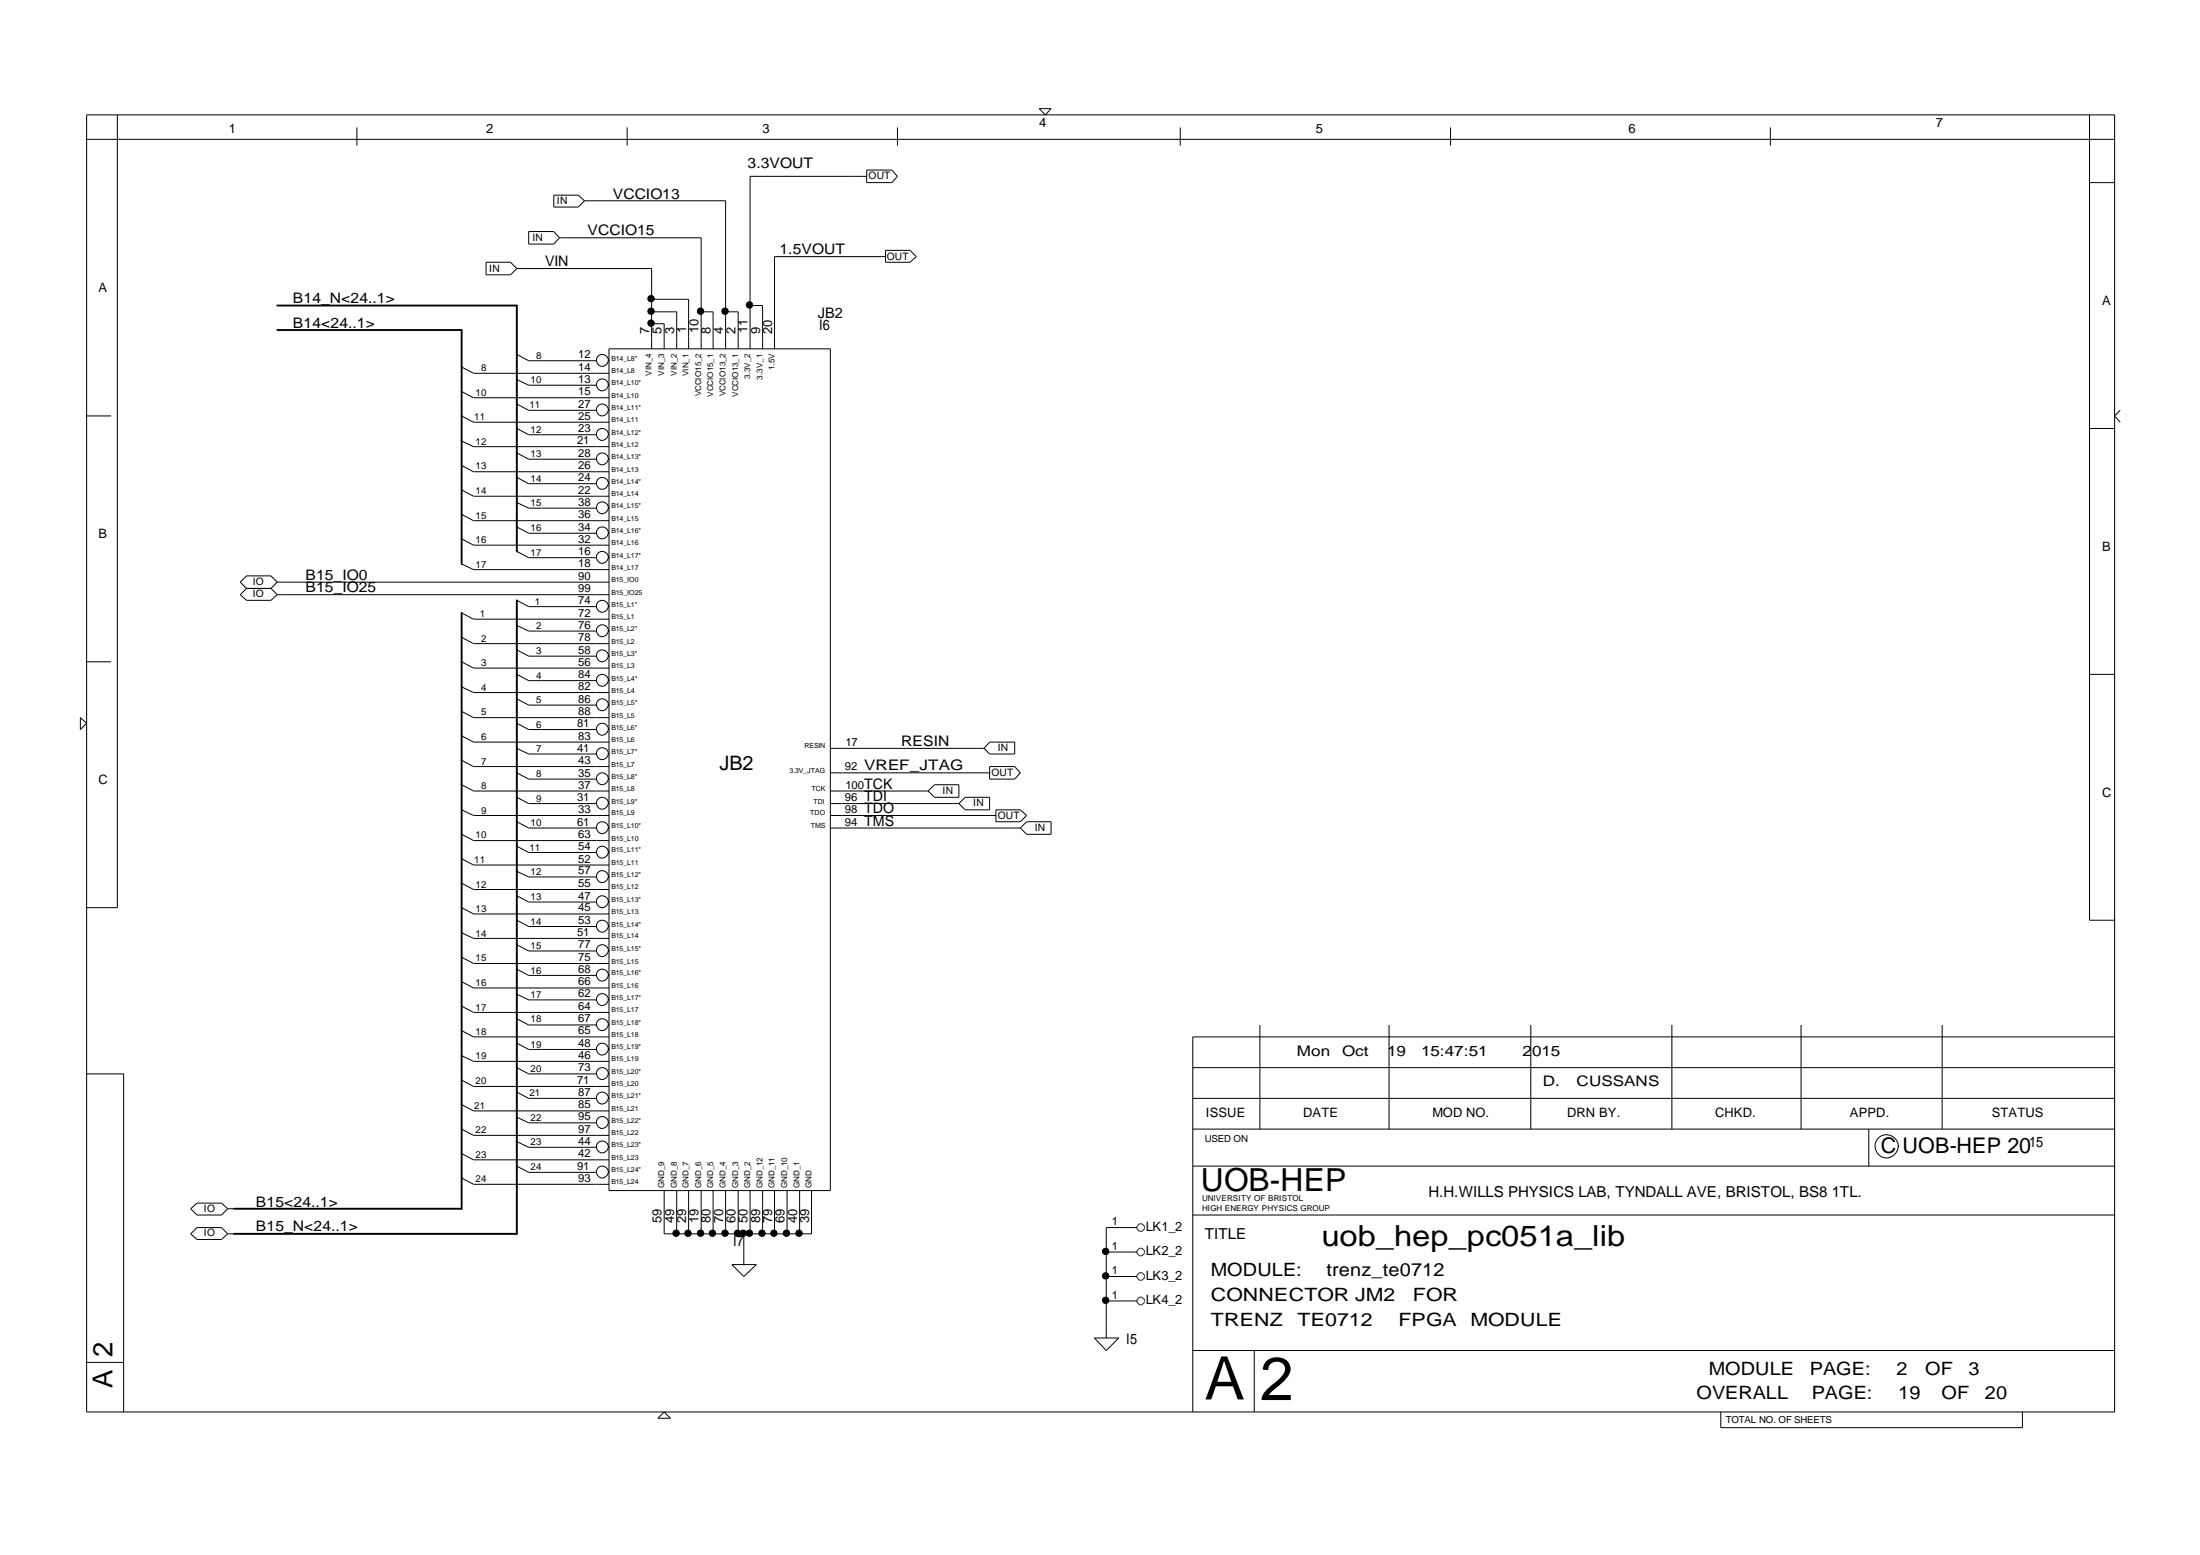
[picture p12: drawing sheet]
<svg xmlns="http://www.w3.org/2000/svg" width="297mm" height="210mm" viewBox="0 0 297 210" stroke-linecap="round" stroke-linejoin="round" font-family="sans-serif">
<g fill="none" stroke="#000" stroke-width=".14">
<path d="M11.7 15.5h273.8v175.1h-273.8zM11.7 18.8h273.8M15.8 15.5v107h-4.1M48.2 17.2v2.5M84.7 17.2v2.5M121.2 17.2v2.5M140.3 14.7h1.6l-.7 .8zM159.4 17.2v2.5M195.8 17.2v2.5M239 17.2v2.5M282.1 15.5v108.7h3.4M65.6 35.4h3.3l.9 .8-.9 .9h-3.3z"/>
<path d="M69.8 36.2h18.2v10.9M71.4 31.3h3.4l.7 .8-.7 .8h-3.4zM74.8 26.3h3.3l.8 .8-.8 .9h-3.3zM75.5 32.1h19.2v15M78.9 27.1h19.1v20M117 23.8h-15.7v23.3M117 23h3.4l.8 .8-.8 .9h-3.4zM119.6 34.6h-15v12.5M119.6 33.8h3.3l.8 .8-.8 .8h-3.3zM282.1 24.7h3.4M11.7 56.1h3.3M62.3 49.5l1.6 .9h18.3"/>
<path d="M62.3 52.8l1.6 .9h18.3M62.3 56.1l1.6 .9h18.3M62.3 59.5l1.6 .8h18.3M69.8 47.8l1.6 .9h9.1M69.8 51.2l1.6 .8h9.1M69.8 57.8l1.6 .9h9.1M69.8 54.5l1.6 .9h9.1M82.1 48.6a.8 .8 0 0 1-1 .8 .8 .8 0 0 1-.3-1.3 .8 .8 0 0 1 1.3 .2l.1 .4M82.1 51.9a.8 .8 0 0 1-1 .8 .8 .8 0 0 1-.3-1.3 .8 .8 0 0 1 1.3 .2l.1 .4M82.1 55.3a.8 .8 0 0 1-1 .8 .8 .8 0 0 1-.3-1.3 .8 .8 0 0 1 1.3 .2l.1 .4M82.1 58.6a.8 .8 0 0 1-1 .8 .8 .8 0 0 1-.3-1.3 .8 .8 0 0 1 1.3 .2l.1 .4M82.2 47.1h29.9v113.6h-29.9z"/>
<path d="M88 40.4h5v6.7M88 42.1h3.4v5M88 43.7h1.7v3.4M94.7 42.1h1.6v5M98 42.1h1.7v5M101.3 41.2h1.7v5.9M282.1 57.8h3.4M286.3 55.4l-.8 .7 .8 .9M33.3 79.4h3.3M33.3 79.4l-.9 .9 .9 .7h3.3l.8-.7M36.6 79.4l.8 .9M37.4 78.6h44.8"/>
<path d="M37.4 78.6l-.8-.9h-3.3l-.9 .9 .9 .8M37.4 78.6l-.8 .8M62.3 62.8l1.6 .9h18.3M62.3 66.1l1.6 .9h18.3M62.3 69.4l1.6 .9h18.3M62.3 72.7l1.6 .9h18.3M62.3 76.1l1.6 .8h18.3M69.8 67.8l1.6 .8h9.1M69.8 64.4l1.6 .9h9.1M69.8 61.1l1.6 .9h9.1M69.8 71.1l1.6 .9h9.1M69.8 74.4l1.6 .9h9.1"/>
<path d="M82.1 61.9a.8 .8 0 0 1-1 .8 .8 .8 0 0 1-.3-1.3 .8 .8 0 0 1 1.3 .2l.1 .4M82.1 65.2a.8 .8 0 0 1-1 .8 .8 .8 0 0 1-.3-1.3 .8 .8 0 0 1 1.3 .2l.1 .4M82.1 68.5a.8 .8 0 0 1-1 .8 .8 .8 0 0 1-.3-1.3 .8 .8 0 0 1 1.3 .2l.1 .4M82.1 71.9a.8 .8 0 0 1-1 .8 .8 .8 0 0 1-.3-1.3 .8 .8 0 0 1 1.3 .2l.1 .4M82.1 75.2a.8 .8 0 0 1-1 .8 .8 .8 0 0 1-.3-1.3 .8 .8 0 0 1 1.3 .2l.1 .4M10.8 96.9l.9 .7-.9 .9zM11.7 89.3h3.3M37.4 80.3h44.8M62.3 82.7l1.6 .9h18.3M62.3 86l1.6 .9h18.3M62.3 89.3l1.6 .9h18.3M62.3 92.7l1.6 .8h18.3"/>
<path d="M62.3 96l1.6 .9h18.3M62.3 99.3l1.6 .9h18.3M69.8 84.4l1.6 .8h9.1M69.8 81l1.6 .9h9.1M69.8 87.7l1.6 .9h9.1M69.8 91l1.6 .9h9.1M69.8 94.3l1.6 .9h9.1M69.8 97.6l1.6 .9h9.1M82.1 81.8a.8 .8 0 0 1-1 .8 .8 .8 0 0 1-.3-1.3 .8 .8 0 0 1 1.3 .2l.1 .4M82.1 85.1a.8 .8 0 0 1-1 .8 .8 .8 0 0 1-.3-1.3 .8 .8 0 0 1 1.3 .2l.1 .4M82.1 88.5a.8 .8 0 0 1-1 .8 .8 .8 0 0 1-.3-1.3 .8 .8 0 0 1 1.3 .2l.1 .4M82.1 91.8a.8 .8 0 0 1-1 .8 .8 .8 0 0 1-.3-1.3 .8 .8 0 0 1 1.3 .2l.1 .4"/>
<path d="M82.1 95.1a.8 .8 0 0 1-1 .8 .8 .8 0 0 1-.3-1.3 .8 .8 0 0 1 1.3 .2l.1 .4M82.1 98.4a.8 .8 0 0 1-1 .8 .8 .8 0 0 1-.3-1.3 .8 .8 0 0 1 1.3 .2l.1 .4M282.1 91h3.4M62.3 102.6l1.6 .9h18.3M62.3 105.9l1.6 .9h18.3M62.3 109.3l1.6 .8h18.3M62.3 112.6l1.6 .9h18.3M62.3 115.9l1.6 .9h18.3M62.3 119.2l1.6 .9h18.3M69.8 101l1.6 .8h9.1M69.8 104.3l1.6 .9h9.1M69.8 107.6l1.6 .9h9.1"/>
<path d="M69.8 110.9l1.6 .9h9.1M69.8 117.6l1.6 .8h9.1M69.8 114.2l1.6 .9h9.1M82.1 101.7a.8 .8 0 0 1-1 .8 .8 .8 0 0 1-.3-1.3 .8 .8 0 0 1 1.3 .2l.1 .4M82.1 105.1a.8 .8 0 0 1-1 .8 .8 .8 0 0 1-.3-1.3 .8 .8 0 0 1 1.3 .2l.1 .4M82.1 108.4a.8 .8 0 0 1-1 .8 .8 .8 0 0 1-.3-1.3 .8 .8 0 0 1 1.3 .2l.1 .4M82.1 111.7a.8 .8 0 0 1-1 .8 .8 .8 0 0 1-.3-1.3 .8 .8 0 0 1 1.3 .2l.1 .4M82.1 115a.8 .8 0 0 1-1 .8 .8 .8 0 0 1-.3-1.3 .8 .8 0 0 1 1.3 .2l.1 .4M82.1 118.3a.8 .8 0 0 1-1 .8 .8 .8 0 0 1-.3-1.3 .8 .8 0 0 1 1.3 .2l.1 .4M112.1 108.5h17.4M112.1 111.8h25.7M112.1 104.3h21.5"/>
<path d="M112.1 106.8h13.2M112.1 110.1h22.4M112.1 101h20.8M126.2 105.9h3.3v1.7h-3.3l-.9-.8zM129.5 108.5l.8-.9h3.3v1.7h-3.3zM133.6 100.2h3.4v1.6h-3.4l-.7-.8zM133.6 103.5h3.4l.8 .8-.8 .9h-3.4zM134.5 109.3h3.3l.8 .8-.8 .8h-3.3zM138.6 110.9h3.3v1.7h-3.3l-.8-.8zM62.3 122.5l1.6 .9h18.3M62.3 125.9l1.6 .8h18.3M62.3 129.2l1.6 .9h18.3"/>
<path d="M62.3 132.5l1.6 .9h18.3M62.3 135.8l1.6 .9h18.3M62.3 139.1l1.6 .9h18.3M69.8 127.5l1.6 .9h9.1M69.8 120.9l1.6 .9h9.1M69.8 124.2l1.6 .9h9.1M69.8 130.8l1.6 .9h9.1M69.8 134.2l1.6 .8h9.1M69.8 137.5l1.6 .9h9.1M82.1 121.7a.8 .8 0 0 1-1 .8 .8 .8 0 0 1-.3-1.3 .8 .8 0 0 1 1.3 .2l.1 .4M82.1 125a.8 .8 0 0 1-1 .8 .8 .8 0 0 1-.3-1.3 .8 .8 0 0 1 1.3 .2l.1 .4M82.1 128.3a.8 .8 0 0 1-1 .8 .8 .8 0 0 1-.3-1.3 .8 .8 0 0 1 1.3 .2l.1 .4"/>
<path d="M82.1 131.6a.8 .8 0 0 1-1 .8 .8 .8 0 0 1-.3-1.3 .8 .8 0 0 1 1.3 .2l.1 .4M82.1 134.9a.8 .8 0 0 1-1 .8 .8 .8 0 0 1-.3-1.3 .8 .8 0 0 1 1.3 .2l.1 .4M82.1 138.3a.8 .8 0 0 1-1 .8 .8 .8 0 0 1-.3-1.3 .8 .8 0 0 1 1.3 .2l.1 .4M170.1 138.4v14M187.5 138.4v14M206.7 138.4v14M225.7 138.4v14M243.2 138.4v14M262.2 138.4v14M285.5 140h-124.5v50.6M11.7 145h5v45.6M62.3 142.5l1.6 .8h18.3"/>
<path d="M62.3 145.8l1.6 .9h18.3M62.3 149.1l1.6 .9h18.3M62.3 152.4l1.6 .9h18.3M62.3 155.7l1.6 .9h18.3M62.3 159l1.6 .9h18.3M69.8 140.8l1.6 .9h9.1M69.8 144.1l1.6 .9h9.1M69.8 147.4l1.6 .9h9.1M69.8 150.8l1.6 .8h9.1M69.8 154.1l1.6 .8h9.1M69.8 157.4l1.6 .9h9.1M82.1 141.6a.8 .8 0 0 1-1 .8 .8 .8 0 0 1-.3-1.3 .8 .8 0 0 1 1.3 .2l.1 .4"/>
<path d="M82.1 144.9a.8 .8 0 0 1-1 .8 .8 .8 0 0 1-.3-1.3 .8 .8 0 0 1 1.3 .2l.1 .4M82.1 148.2a.8 .8 0 0 1-1 .8 .8 .8 0 0 1-.3-1.3 .8 .8 0 0 1 1.3 .2l.1 .4M82.1 151.5a.8 .8 0 0 1-1 .8 .8 .8 0 0 1-.3-1.3 .8 .8 0 0 1 1.3 .2l.1 .4M82.1 154.8a.8 .8 0 0 1-1 .8 .8 .8 0 0 1-.3-1.3 .8 .8 0 0 1 1.3 .2l.1 .4M82.1 158.2a.8 .8 0 0 1-1 .8 .8 .8 0 0 1-.3-1.3 .8 .8 0 0 1 1.3 .2l.1 .4M161 148.3h124.5M161 144.1h124.5M161 157.4h124.5M161 152.4h124.5M252.3 152.4v5M256.3 154.7a1.56 1.56 0 0 1-2.2 1.5 1.56 1.56 0 0 1-.4-2.6 1.56 1.56 0 0 1 2.5 .6l.2 .6M25.8 166.6l.8-.9h3.3l.8 .9-.8 .7h-3.3z"/>
<path d="M25.8 163.2l.8-.8h3.3l.8 .8-.8 .8h-3.3zM30.7 163.2h.9M30.7 166.6h.9M89.7 160.7v5.9h19.9v-5.9M91.4 160.7v5.9M93 160.7v5.9M94.7 160.7v5.9M96.3 160.7v5.9M98 160.7v5.9M98.8 170.7h3.3l-1.7 1.6zM99.7 160.7v5.9M100.4 166.6v4.1"/>
<path d="M101.3 160.7v5.9M103 160.7v5.9M104.6 160.7v5.9M106.3 160.7v5.9M108 160.7v5.9M149.4 175.6h4.1M149.4 172.3h4.1M149.4 169h4.1M153.5 165.7h-4.1v14.9M154.5 165.7v-.2l-.3-.3h-.3l-.4 .3v.4l.4 .3h.3l.3-.4M154.5 169v-.2l-.3-.3h-.3l-.4 .3v.4l.4 .3h.3l.3-.4M154.5 172.3v-.2l-.3-.3h-.3l-.4 .3v.4l.4 .3h.3l.3-.4"/>
<path d="M154.5 175.6v-.2l-.3-.3h-.3l-.4 .3v.4l.4 .3h.3l.3-.4M161 164h124.5M11.7 183.9h5M88.8 191.4l.9-.8 .8 .8zM147.8 180.6h3.3l-1.7 1.7zM161 182.3h124.5M169.3 182.3v8.3M232.3 190.6v2.1h40.8v-2.1"/>
<circle cx="87.9" cy="43.6" r=".43"/>
<circle cx="87.9" cy="40.3" r=".43"/>
<circle cx="87.9" cy="42" r=".43"/>
<circle cx="94.6" cy="42" r=".43"/>
<circle cx="97.9" cy="42" r=".43"/>
<circle cx="101.2" cy="41.2" r=".43"/>
<circle cx="91.3" cy="166.5" r=".43"/>
<circle cx="92.9" cy="166.5" r=".43"/>
<circle cx="94.6" cy="166.5" r=".43"/>
<circle cx="96.2" cy="166.5" r=".43"/>
<circle cx="97.9" cy="166.5" r=".43"/>
<circle cx="99.6" cy="166.5" r=".43"/>
<circle cx="100.3" cy="166.5" r=".43"/>
<circle cx="101.2" cy="166.5" r=".43"/>
<circle cx="102.9" cy="166.5" r=".43"/>
<circle cx="104.5" cy="166.5" r=".43"/>
<circle cx="106.2" cy="166.5" r=".43"/>
<circle cx="107.9" cy="166.5" r=".43"/>
<circle cx="149.3" cy="172.2" r=".43"/>
<circle cx="149.3" cy="175.5" r=".43"/>
<circle cx="149.3" cy="168.9" r=".43"/>
</g>
<path d="M37.4 41.2h32.4v33.2M37.4 44.5h24.9v31.6M62.3 82.7v80.5h-30.7M69.8 81v85.6h-38.2" fill="none" stroke="#000" stroke-width=".25"/>
<g fill="#000">
<circle cx="87.9" cy="43.6" r=".43"/>
<circle cx="87.9" cy="40.3" r=".43"/>
<circle cx="87.9" cy="42" r=".43"/>
<circle cx="94.6" cy="42" r=".43"/>
<circle cx="97.9" cy="42" r=".43"/>
<circle cx="101.2" cy="41.2" r=".43"/>
<circle cx="91.3" cy="166.5" r=".43"/>
<circle cx="92.9" cy="166.5" r=".43"/>
<circle cx="94.6" cy="166.5" r=".43"/>
<circle cx="96.2" cy="166.5" r=".43"/>
<circle cx="97.9" cy="166.5" r=".43"/>
<circle cx="99.6" cy="166.5" r=".43"/>
<circle cx="100.3" cy="166.5" r=".43"/>
<circle cx="101.2" cy="166.5" r=".43"/>
<circle cx="102.9" cy="166.5" r=".43"/>
<circle cx="104.5" cy="166.5" r=".43"/>
<circle cx="106.2" cy="166.5" r=".43"/>
<circle cx="107.9" cy="166.5" r=".43"/>
<circle cx="149.3" cy="172.2" r=".43"/>
<circle cx="149.3" cy="175.5" r=".43"/>
<circle cx="149.3" cy="168.9" r=".43"/>
</g>
<text font-size="8.2" x="170.1" y="189">2</text>
<text font-size="8.1" x="162.7" y="188.9">A</text>
<text font-size="4.3" x="162.1" y="160.7">UOB-HEP</text>
<text font-size="3.9" x="178.4" y="168.2">uob_hep_pc051a_lib</text>
<g font-size="3.7">
<text x="15.2" y="183.1" transform="rotate(-90 15.2 183.1)">2</text>
<text x="15.2" y="187.3" transform="rotate(-90 15.2 187.3)">A</text>
</g>
<text font-size="2.9" x="253.9" y="155.6">C UOB-HEP 20</text>
<text font-size="2.7" x="97.1" y="103.9">JB2</text>
<g font-size="2.5">
<text x="163.5" y="172.3">MODULE:</text>
<text x="179.1" y="172.3">trenz_te0712</text>
<text x="163.5" y="175.6">CONNECTOR JM2</text>
<text x="163.5" y="179">TRENZ</text>
<text x="175.2" y="179">TE0712</text>
<text x="188.8" y="179">FPGA</text>
<text x="190.8" y="175.6">FOR</text>
<text x="198.6" y="179">MODULE</text>
<text x="230.7" y="185.6">MODULE</text>
<text x="244.4" y="185.6">PAGE:</text>
<text x="256" y="185.6">2</text>
<text x="259.9" y="185.6">OF</text>
<text x="265.8" y="185.6">3</text>
<text x="229" y="188.9">OVERALL</text>
<text x="244.6" y="188.9">PAGE:</text>
<text x="256.3" y="188.9">19</text>
<text x="262.1" y="188.9">OF</text>
<text x="268" y="188.9">20</text>
</g>
<g font-size="2">
<text x="100.9" y="22.7">3.3VOUT</text>
<text x="82.7" y="26.9">VCCIO13</text>
<text x="73.6" y="35.9">VIN</text>
<text x="79.3" y="31.8">VCCIO15</text>
<text x="105.3" y="34.3">1.5VOUT</text>
<text x="39.6" y="40.9">B14_N&lt;24..1&gt;</text>
<text x="39.6" y="44.2">B14&lt;24..1&gt;</text>
<text x="110.4" y="42.9">JB2</text>
<text x="110.6" y="44.5">I6</text>
<text x="41.2" y="79.9">B15_IO25</text>
<text x="41.2" y="78.2">B15_IO0</text>
<text x="121.7" y="100.7">RESIN</text>
<text x="116.7" y="106.4">TCK</text>
<text x="116.7" y="104">VREF_JTAG</text>
<text x="116.7" y="111.4">TMS</text>
<text x="116.7" y="109.7">TDO</text>
<text x="116.7" y="108.1">TDI</text>
<text x="175.1" y="142.5">Mon</text>
<text x="181.2" y="142.5">Oct</text>
<text x="187.3" y="142.5">19</text>
<text x="191.9" y="142.5">15:47:51</text>
<text x="205.6" y="142.5">2015</text>
<text x="208.3" y="146.7">D.</text>
<text x="212.9" y="146.7">CUSSANS</text>
<text x="274" y="154.9">15</text>
<text x="192.9" y="161.6">H.H.WILLS PHYSICS LAB, TYNDALL AVE, BRISTOL, BS8 1TL.</text>
<text x="34.6" y="162.9">B15&lt;24..1&gt;</text>
<text x="34.6" y="166.2">B15_N&lt;24..1&gt;</text>
<text x="162.7" y="167.3">TITLE</text>
<text x="99" y="168.2">I7</text>
<text x="152.1" y="181.5">I5</text>
</g>
<g font-size="1.7">
<text x="30.9" y="18">1</text>
<text x="65.6" y="18">2</text>
<text x="103" y="18">3</text>
<text x="140.3" y="17.1">4</text>
<text x="177.6" y="18">5</text>
<text x="219.9" y="18">6</text>
<text x="261.4" y="17.1">7</text>
<text x="13.3" y="39.5">A</text>
<text x="283.8" y="41.2">A</text>
<text x="87.6" y="45.1" transform="rotate(-90 87.6 45.1)">7</text>
<text x="89.3" y="45.1" transform="rotate(-90 89.3 45.1)">5</text>
<text x="91" y="45.1" transform="rotate(-90 91 45.1)">3</text>
<text x="92.6" y="45" transform="rotate(-90 92.6 45)">1</text>
<text x="94.3" y="45" transform="rotate(-90 94.3 45)">10</text>
<text x="95.9" y="45.1" transform="rotate(-90 95.9 45.1)">8</text>
<text x="97.6" y="45.1" transform="rotate(-90 97.6 45.1)">4</text>
<text x="99.3" y="45.1" transform="rotate(-90 99.3 45.1)">2</text>
<text x="100.9" y="45" transform="rotate(-90 100.9 45)">11</text>
<text x="102.6" y="45.1" transform="rotate(-90 102.6 45.1)">9</text>
<text x="104.2" y="45.1" transform="rotate(-90 104.2 45.1)">20</text>
<text x="13.3" y="72.7">B</text>
<text x="283.8" y="74.3">B</text>
<text x="13.3" y="105.8">C</text>
<text x="283.8" y="107.5">C</text>
<text x="162.8" y="150.7">ISSUE</text>
<text x="175.9" y="150.7">DATE</text>
<text x="193.4" y="150.7">MOD NO.</text>
<text x="211.6" y="150.7">DRN BY.</text>
<text x="231.6" y="150.7">CHKD.</text>
<text x="249.8" y="150.7">APPD.</text>
<text x="268.9" y="150.7">STATUS</text>
<text x="89.3" y="165" transform="rotate(-90 89.3 165)">59</text>
<text x="91" y="165" transform="rotate(-90 91 165)">49</text>
<text x="92.6" y="165" transform="rotate(-90 92.6 165)">29</text>
<text x="94.3" y="165" transform="rotate(-90 94.3 165)">19</text>
<text x="95.9" y="165" transform="rotate(-90 95.9 165)">80</text>
<text x="97.6" y="165" transform="rotate(-90 97.6 165)">70</text>
<text x="99.3" y="165" transform="rotate(-90 99.3 165)">60</text>
<text x="100.9" y="165" transform="rotate(-90 100.9 165)">50</text>
<text x="102.6" y="165" transform="rotate(-90 102.6 165)">89</text>
<text x="104.2" y="165" transform="rotate(-90 104.2 165)">79</text>
<text x="105.9" y="165" transform="rotate(-90 105.9 165)">69</text>
<text x="107.6" y="165" transform="rotate(-90 107.6 165)">40</text>
<text x="109.2" y="165" transform="rotate(-90 109.2 165)">39</text>
<text x="154.7" y="166.1">LK1_2</text>
<text x="154.7" y="169.4">LK2_2</text>
<text x="154.7" y="172.7">LK3_2</text>
<text x="154.7" y="176">LK4_2</text>
</g>
<g font-size="1.5">
<text x="78.1" y="53.4">15</text>
<text x="78.1" y="51.7">13</text>
<text x="78.1" y="50">14</text>
<text x="78.1" y="48.4">12</text>
<text x="77.9" y="60">21</text>
<text x="78.1" y="58.3">23</text>
<text x="78.1" y="56.7">25</text>
<text x="78.1" y="55">27</text>
<text x="78.1" y="65">24</text>
<text x="78.1" y="63.3">26</text>
<text x="78.1" y="61.6">28</text>
<text x="78.1" y="71.6">34</text>
<text x="78.1" y="69.9">36</text>
<text x="78.1" y="68.3">38</text>
<text x="78.1" y="66.6">22</text>
<text x="78.1" y="76.6">18</text>
<text x="78.1" y="74.9">16</text>
<text x="78.1" y="73.2">32</text>
<text x="78.1" y="83.2">72</text>
<text x="78.1" y="81.5">74</text>
<text x="78.1" y="79.9">99</text>
<text x="78.1" y="78.2">90</text>
<text x="78.1" y="89.8">56</text>
<text x="78.1" y="88.2">58</text>
<text x="78.1" y="86.5">78</text>
<text x="78.1" y="84.8">76</text>
<text x="78.1" y="94.8">86</text>
<text x="78.1" y="93.1">82</text>
<text x="78.1" y="91.5">84</text>
<text x="77.9" y="101.4">41</text>
<text x="77.9" y="98.1">81</text>
<text x="78.1" y="99.8">83</text>
<text x="78.1" y="96.5">88</text>
<text x="114.1" y="100.7">17</text>
<text x="78.1" y="106.4">37</text>
<text x="78.1" y="104.8">35</text>
<text x="78.1" y="103.1">43</text>
<text x="114.1" y="104">92</text>
<text x="114.1" y="106.4">100</text>
<text x="77.9" y="111.4">61</text>
<text x="77.9" y="108.1">31</text>
<text x="78.1" y="113.1">63</text>
<text x="78.1" y="109.7">33</text>
<text x="114.1" y="111.4">94</text>
<text x="114.1" y="109.7">98</text>
<text x="114.1" y="108.1">96</text>
<text x="78.1" y="119.7">55</text>
<text x="78.1" y="118">57</text>
<text x="78.1" y="116.4">52</text>
<text x="78.1" y="114.7">54</text>
<text x="78.1" y="124.7">53</text>
<text x="78.1" y="123">45</text>
<text x="78.1" y="121.4">47</text>
<text x="77.9" y="126.3">51</text>
<text x="78.1" y="131.3">68</text>
<text x="78.1" y="129.7">75</text>
<text x="78.1" y="128">77</text>
<text x="78.1" y="136.3">64</text>
<text x="78.1" y="134.6">62</text>
<text x="78.1" y="133">66</text>
<text x="78.1" y="142.9">46</text>
<text x="78.1" y="141.3">48</text>
<text x="78.1" y="139.6">65</text>
<text x="78.1" y="138">67</text>
<text x="77.9" y="146.3">71</text>
<text x="78.1" y="149.6">85</text>
<text x="78.1" y="147.9">87</text>
<text x="78.1" y="144.6">73</text>
<text x="78.1" y="154.6">44</text>
<text x="78.1" y="152.9">97</text>
<text x="78.1" y="151.2">95</text>
<text x="77.9" y="157.9">91</text>
<text x="78.1" y="159.5">93</text>
<text x="78.1" y="156.2">42</text>
<text x="150.1" y="165.4">1</text>
<text x="150.1" y="168.7">1</text>
<text x="150.1" y="172">1</text>
<text x="150.1" y="175.4">1</text>
</g>
<g font-size="1.4">
<text x="75.2" y="27.5">IN</text>
<text x="117.3" y="24.2">OUT</text>
<text x="71.9" y="32.5">IN</text>
<text x="119.7" y="35.1">OUT</text>
<text x="66.1" y="36.7">IN</text>
<text x="34.1" y="80.6">IO</text>
<text x="34.1" y="78.9">IO</text>
<text x="134.7" y="101.4">IN</text>
<text x="127.3" y="107.2">IN</text>
<text x="133.9" y="104.7">OUT</text>
<text x="131.4" y="108.8">IN</text>
<text x="134.7" y="110.6">OUT</text>
<text x="139.7" y="112.1">IN</text>
<text x="27.5" y="166.9">IO</text>
<text x="27.5" y="163.6">IO</text>
</g>
<g font-size="1.3">
<text x="64.2" y="53.4">10</text>
<text x="65" y="50.1">8</text>
<text x="71.6" y="51.7">10</text>
<text x="72.4" y="48.4">8</text>
<text x="64" y="56.7">11</text>
<text x="71.5" y="55">11</text>
<text x="71.6" y="58.4">12</text>
<text x="64.2" y="60">12</text>
<text x="64.2" y="63.3">13</text>
<text x="71.6" y="61.7">13</text>
<text x="71.6" y="65">14</text>
<text x="64.2" y="66.7">14</text>
<text x="64.2" y="70">15</text>
<text x="71.6" y="68.3">15</text>
<text x="71.6" y="71.6">16</text>
<text x="64.2" y="73.3">16</text>
<text x="64.2" y="76.6">17</text>
<text x="71.6" y="75">17</text>
<text x="64.8" y="83.3">1</text>
<text x="72.2" y="81.6">1</text>
<text x="65" y="89.9">3</text>
<text x="65" y="86.6">2</text>
<text x="72.4" y="84.9">2</text>
<text x="72.4" y="88.2">3</text>
<text x="65" y="93.2">4</text>
<text x="72.4" y="94.9">5</text>
<text x="72.4" y="91.6">4</text>
<text x="65" y="96.5">5</text>
<text x="65" y="99.9">6</text>
<text x="72.4" y="98.2">6</text>
<text x="72.4" y="101.5">7</text>
<text x="65" y="103.2">7</text>
<text x="65" y="106.5">8</text>
<text x="72.4" y="104.8">8</text>
<text x="64.2" y="113.1">10</text>
<text x="65" y="109.8">9</text>
<text x="71.6" y="111.5">10</text>
<text x="72.4" y="108.2">9</text>
<text x="64" y="116.5">11</text>
<text x="64.2" y="119.8">12</text>
<text x="71.5" y="114.8">11</text>
<text x="71.6" y="118.1">12</text>
<text x="64.2" y="123.1">13</text>
<text x="71.6" y="124.8">14</text>
<text x="71.6" y="121.4">13</text>
<text x="64.2" y="126.4">14</text>
<text x="64.2" y="129.7">15</text>
<text x="71.6" y="128.1">15</text>
<text x="71.6" y="131.4">16</text>
<text x="64.2" y="133.1">16</text>
<text x="64.2" y="136.4">17</text>
<text x="71.6" y="134.7">17</text>
<text x="64.2" y="139.7">18</text>
<text x="64.2" y="143">19</text>
<text x="71.6" y="141.4">19</text>
<text x="71.6" y="138">18</text>
<text x="64" y="149.7">21</text>
<text x="64.2" y="146.3">20</text>
<text x="71.5" y="148">21</text>
<text x="71.6" y="144.7">20</text>
<text x="64.2" y="153">22</text>
<text x="71.6" y="151.3">22</text>
<text x="71.6" y="154.6">23</text>
<text x="162.7" y="154.1">USED ON</text>
<text x="64.2" y="156.3">23</text>
<text x="64.2" y="159.6">24</text>
<text x="71.6" y="158">24</text>
<text x="233" y="192.1">TOTAL NO. OF SHEETS</text>
</g>
<g font-size="1.1">
<text x="88" y="50.7" transform="rotate(-90 88 50.7)">VIN_4</text>
<text x="89.7" y="50.7" transform="rotate(-90 89.7 50.7)">VIN_3</text>
<text x="91.4" y="50.7" transform="rotate(-90 91.4 50.7)">VIN_2</text>
<text x="93" y="50.8" transform="rotate(-90 93 50.8)">VIN_1</text>
<text x="94.7" y="53.5" transform="rotate(-90 94.7 53.5)">VCCIO15_2</text>
<text x="96.3" y="53.6" transform="rotate(-90 96.3 53.6)">VCCIO15_1</text>
<text x="98" y="53.5" transform="rotate(-90 98 53.5)">VCCIO13_2</text>
<text x="99.7" y="53.6" transform="rotate(-90 99.7 53.6)">VCCIO13_1</text>
<text x="101.3" y="51.2" transform="rotate(-90 101.3 51.2)">3.3V_2</text>
<text x="103" y="51.2" transform="rotate(-90 103 51.2)">3.3V_1</text>
<text x="104.6" y="50" transform="rotate(-90 104.6 50)">1.5V</text>
<text x="89.7" y="160.4" transform="rotate(-90 89.7 160.4)">GND_9</text>
<text x="91.4" y="160.4" transform="rotate(-90 91.4 160.4)">GND_8</text>
<text x="93" y="160.4" transform="rotate(-90 93 160.4)">GND_7</text>
<text x="94.7" y="160.4" transform="rotate(-90 94.7 160.4)">GND_6</text>
<text x="96.3" y="160.4" transform="rotate(-90 96.3 160.4)">GND_5</text>
<text x="98" y="160.4" transform="rotate(-90 98 160.4)">GND_4</text>
<text x="99.7" y="160.4" transform="rotate(-90 99.7 160.4)">GND_3</text>
<text x="101.3" y="160.4" transform="rotate(-90 101.3 160.4)">GND_2</text>
<text x="103" y="160.4" transform="rotate(-90 103 160.4)">GND_12</text>
<text x="104.6" y="160.4" transform="rotate(-90 104.6 160.4)">GND_11</text>
<text x="106.3" y="160.4" transform="rotate(-90 106.3 160.4)">GND_10</text>
<text x="108" y="160.4" transform="rotate(-90 108 160.4)">GND_1</text>
<text x="109.6" y="160.4" transform="rotate(-90 109.6 160.4)">GND</text>
<text x="162.3" y="162.1">UNIVERSITY OF BRISTOL</text>
<text x="162.3" y="163.5">HIGH ENERGY PHYSICS GROUP</text>
</g>
<g font-size=".9">
<text x="82.6" y="53.7">B14_L10</text>
<text x="82.6" y="52">B14_L10*</text>
<text x="82.6" y="50.4">B14_L8</text>
<text x="82.6" y="48.7">B14_L8*</text>
<text x="82.6" y="58.7">B14_L12*</text>
<text x="82.6" y="57">B14_L11</text>
<text x="82.6" y="55.4">B14_L11*</text>
<text x="82.6" y="65.3">B14_L14*</text>
<text x="82.6" y="63.7">B14_L13</text>
<text x="82.6" y="62">B14_L13*</text>
<text x="82.6" y="60.3">B14_L12</text>
<text x="82.6" y="72">B14_L16*</text>
<text x="82.6" y="70.3">B14_L15</text>
<text x="82.6" y="68.6">B14_L15*</text>
<text x="82.6" y="67">B14_L14</text>
<text x="82.6" y="76.9">B14_L17</text>
<text x="82.6" y="75.3">B14_L17*</text>
<text x="82.6" y="73.6">B14_L16</text>
<text x="82.6" y="83.6">B15_L1</text>
<text x="82.6" y="81.9">B15_L1*</text>
<text x="82.6" y="80.3">B15_IO25</text>
<text x="82.6" y="78.6">B15_IO0</text>
<text x="82.6" y="88.6">B15_L3*</text>
<text x="82.6" y="86.9">B15_L2</text>
<text x="82.6" y="85.2">B15_L2*</text>
<text x="82.6" y="95.2">B15_L5*</text>
<text x="82.6" y="93.5">B15_L4</text>
<text x="82.6" y="91.9">B15_L4*</text>
<text x="82.6" y="90.2">B15_L3</text>
<text x="82.6" y="101.8">B15_L7*</text>
<text x="82.6" y="100.2">B15_L6</text>
<text x="82.6" y="98.5">B15_L6*</text>
<text x="82.6" y="96.9">B15_L5</text>
<text x="108.6" y="101">RESIN</text>
<text x="82.6" y="106.8">B15_L8</text>
<text x="82.6" y="105.2">B15_L8*</text>
<text x="82.6" y="103.5">B15_L7</text>
<text x="106.6" y="104.3">3.3V_JTAG</text>
<text x="109.6" y="106.8">TCK</text>
<text x="82.6" y="113.5">B15_L10</text>
<text x="82.6" y="111.8">B15_L10*</text>
<text x="82.6" y="110.1">B15_L9</text>
<text x="82.6" y="108.5">B15_L9*</text>
<text x="109.4" y="110.1">TDO</text>
<text x="109.5" y="111.8">TMS</text>
<text x="109.8" y="108.5">TDI</text>
<text x="82.6" y="118.4">B15_L12*</text>
<text x="82.6" y="116.8">B15_L11</text>
<text x="82.6" y="115.1">B15_L11*</text>
<text x="82.6" y="125.1">B15_L14*</text>
<text x="82.6" y="123.4">B15_L13</text>
<text x="82.6" y="121.8">B15_L13*</text>
<text x="82.6" y="120.1">B15_L12</text>
<text x="82.6" y="131.7">B15_L16*</text>
<text x="82.6" y="130.1">B15_L15</text>
<text x="82.6" y="128.4">B15_L15*</text>
<text x="82.6" y="126.7">B15_L14</text>
<text x="82.6" y="136.7">B15_L17</text>
<text x="82.6" y="135">B15_L17*</text>
<text x="82.6" y="133.4">B15_L16</text>
<text x="82.6" y="143.3">B15_L19</text>
<text x="82.6" y="141.7">B15_L19*</text>
<text x="82.6" y="140">B15_L18</text>
<text x="82.6" y="138.4">B15_L18*</text>
<text x="82.6" y="150">B15_L21</text>
<text x="82.6" y="148.3">B15_L21*</text>
<text x="82.6" y="146.7">B15_L20</text>
<text x="82.6" y="145">B15_L20*</text>
<text x="82.6" y="154.9">B15_L23*</text>
<text x="82.6" y="153.3">B15_L22</text>
<text x="82.6" y="151.6">B15_L22*</text>
<text x="82.6" y="159.9">B15_L24</text>
<text x="82.6" y="158.3">B15_L24*</text>
<text x="82.6" y="156.6">B15_L23</text>
</g>
</svg>
